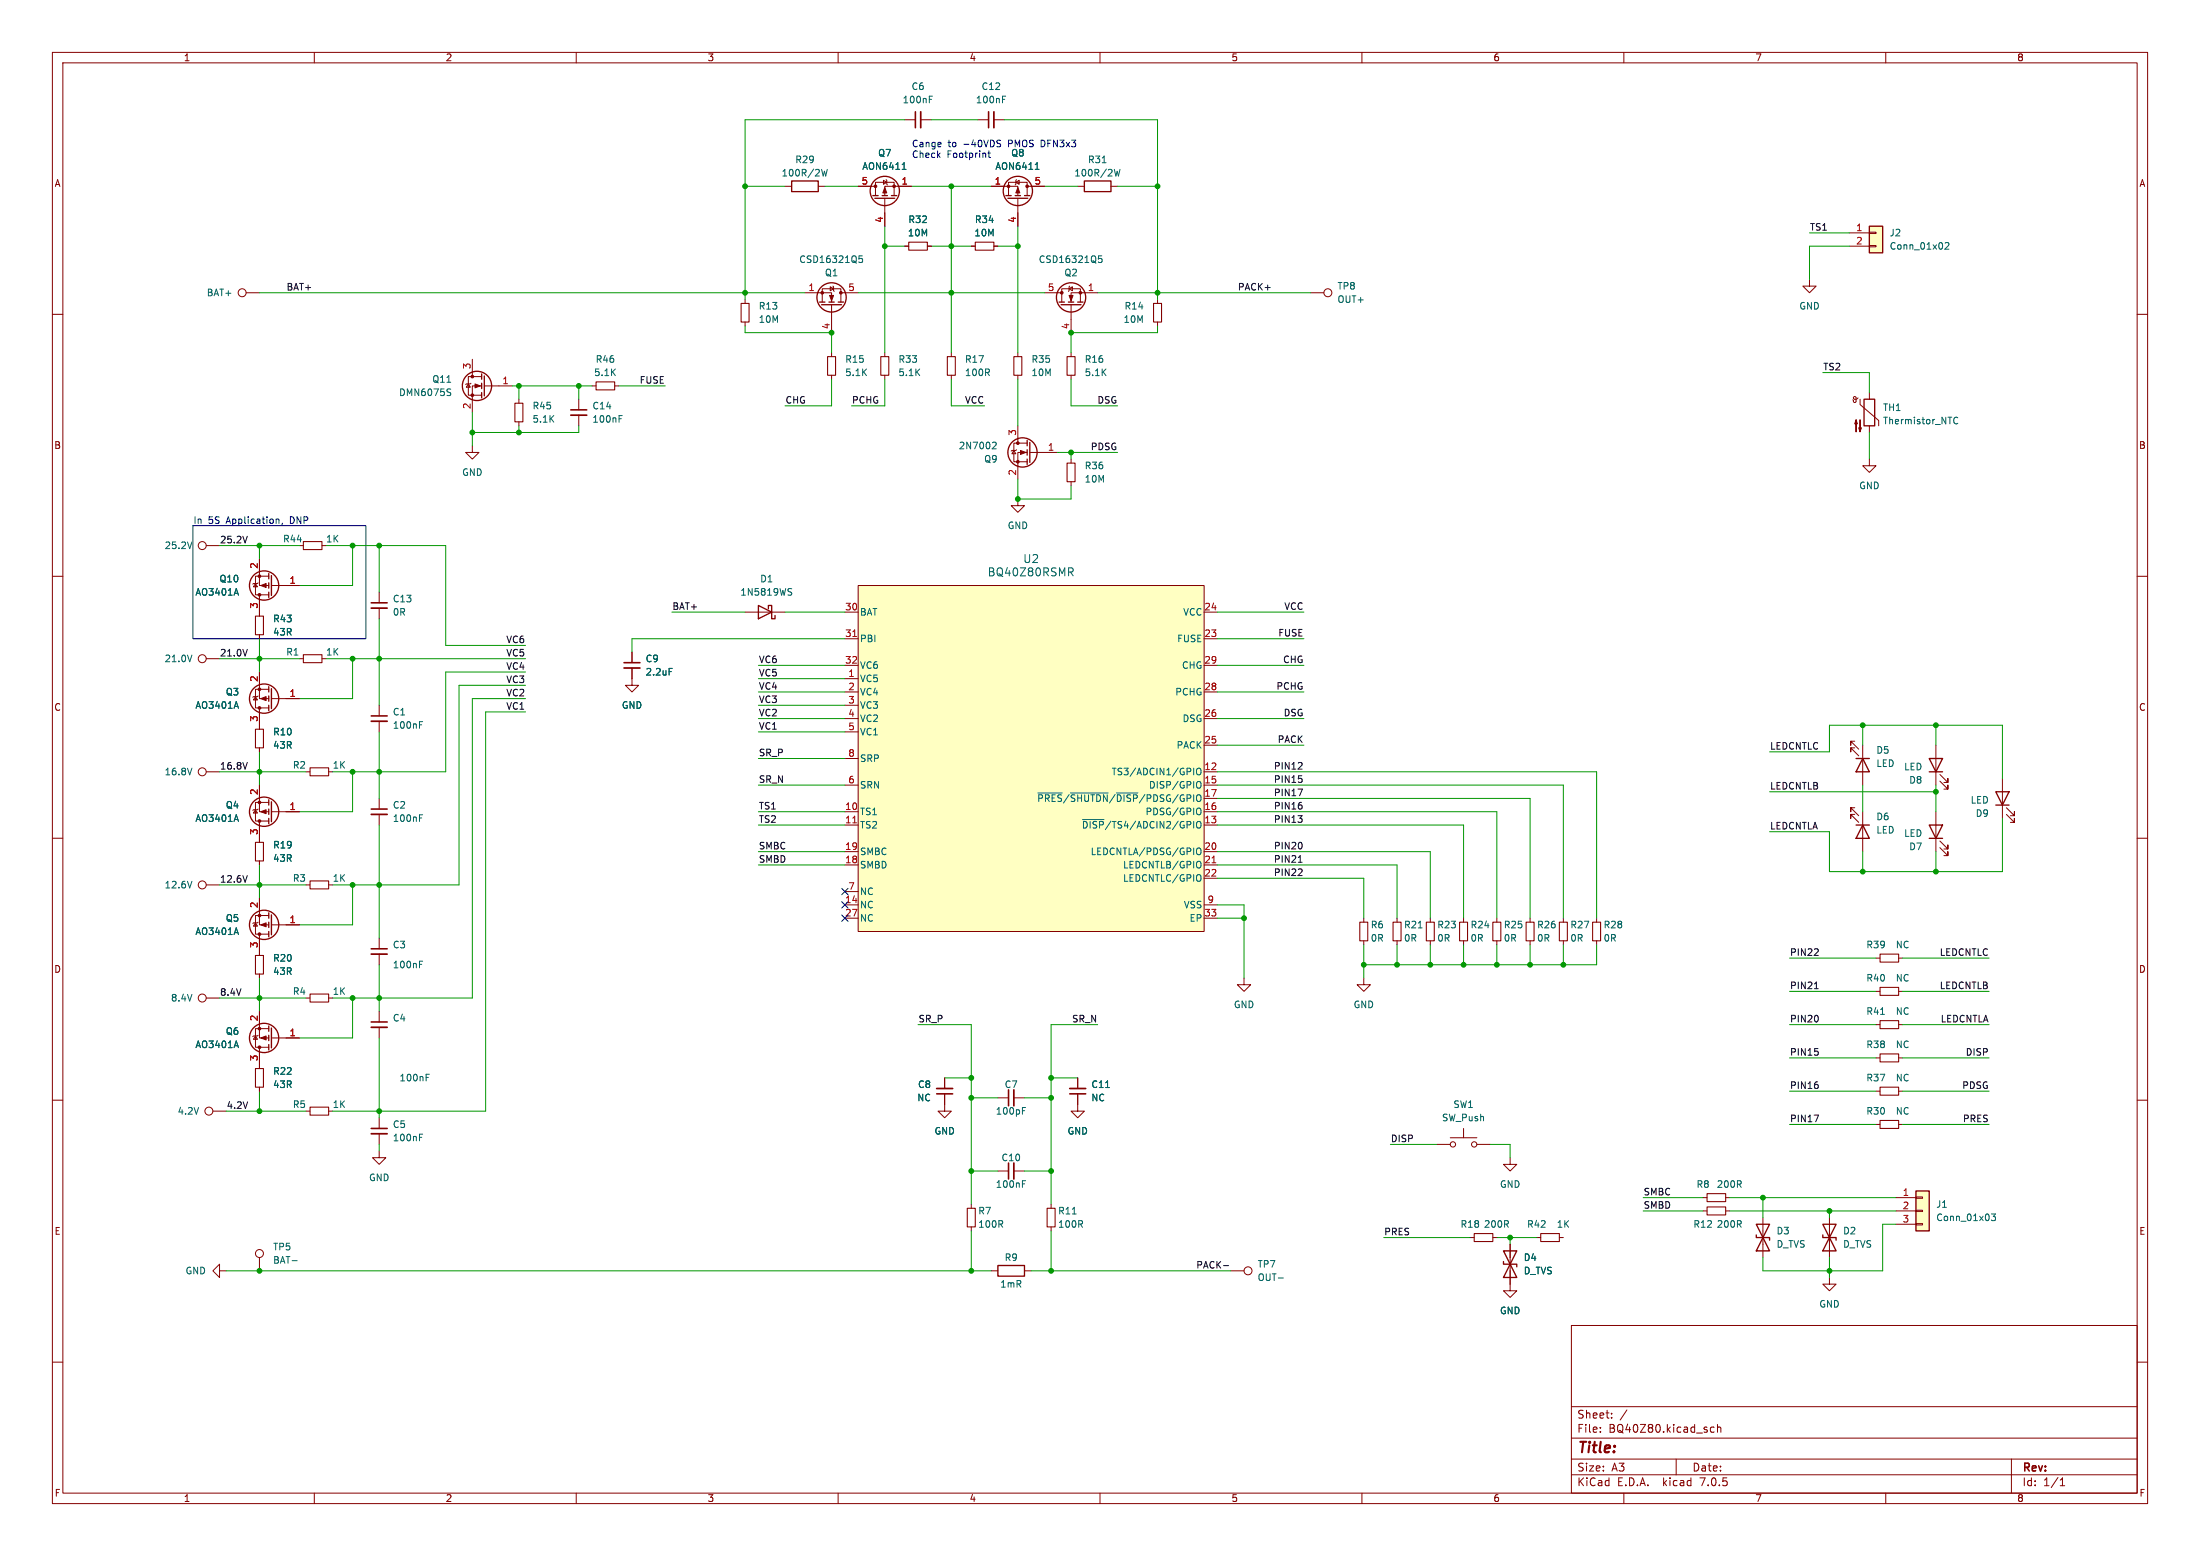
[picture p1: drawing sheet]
<svg xmlns="http://www.w3.org/2000/svg" width="420mm" height="297mm" viewBox="0 0 420 297" stroke-linecap="round" stroke-linejoin="round" font-family="sans-serif">
<g fill="none" stroke="#840000" stroke-width=".19">
<path d="M10 10h400v277h-400zM12 12h396v273h-396zM60 10v2M110 10v2M160 10v2M210 10v2M260 10v2M310 10v2M360 10v2M149.9 35.6h1.2M156.2 35.6h1.3M163.8 35.6h3.3"/>
<path d="M167.1 37.3v-2.5h3.6v2.5M168.7 34.4l.6 .4-.6 .4zM168.9 37.8v5.4M169.2 34.3l.2 1M172.7 22.9h2.1M174 35.6h-5.1v1.7M175.8 22.9h2M186.7 22.9h2M189.2 35.6h5.1v1.7M189.7 22.9h2.1M192.5 37.3v-2.5h3.6v2.5M193.9 34.8l.7-.4v.8z"/>
<path d="M194.1 34.3l-.3 1M194.3 37.8v5.4M196.1 35.6h3.3M205.7 35.6h1.3M212.1 35.6h1.3M10 60h2M47 55.9h2.5M142.2 57.2v.7M153.7 55.9h5v1.8M157 57.7v-2.6h3.5v2.6M158.5 54.7l.6 .4-.6 .4zM158.7 58.2v5.3"/>
<path d="M159 54.6l.3 1M160.5 55.9h3.3M172.7 47h.8M177 47h.8M185.4 47h.8M189.7 47h.8M199.4 55.9h3.3M202.7 57.7v-2.6h3.5v2.6M204.1 55.1l.6-.4v.8zM204.2 54.6l-.2 1M204.5 58.2v5.3M209.5 55.9h-5v1.8"/>
<path d="M221 57.2v.7M250.2 55.9h2.5M345.4 53.3v1.3h1.3l-1.3 1.3-1.2-1.3h1.2M353.1 47h3.8M353.1 44.5h3.8M356.9 46.9h1.2v.2h-1.2zM356.9 44.3h1.2v.3h-1.2zM408 60h2M89.4 73.3l.4 .6h-.8zM89.9 73.2l-1 .2M90.2 68.6v3.3M91.9 73.7h-1.7v5"/>
<path d="M91.9 71.9h-2.5v3.5h2.5M92.5 73.7h5.3M99.1 76.2v.8M110.5 76.2v2M110.5 79.2v2.1M113 73.7h.8M117.3 73.7h.8M142.2 61.5v.7M158.7 67.3v.8M158.7 71.6v.8M168.9 67.3v.8M168.9 71.6v.8"/>
<path d="M181.6 67.3v.8M181.6 71.6v.8M194.3 67.3v.8M194.3 71.6v.8M204.5 67.3v.8M204.5 71.6v.8M221 61.5v.7M354.7 75.9l-.6 .3-.2-.1v-.3l.2-.1 .2 .2v.7l-.1 .2h-.3l-.2-.5M355.1 76.2v1l3.5 3.1v1M356.9 74.9v1.3M90.2 85.1v1.3h1.2l-1.2 1.2-1.3-1.2h1.3M99.1 80.5v.8"/>
<path d="M193.5 86l.4 .6h-.7zM194.1 85.9l-1.1 .2M194.3 95.3v1.2h1.3l-1.3 1.3-1.3-1.3h1.3M194.3 81.3v3.3M196.1 86.4h-1.8v5M196.1 84.6h-2.6v3.5h2.6M196.6 86.4h5.3M204.5 87.6v.8M204.5 91.9v.8M356.9 87.6v1.3h1.2l-1.2 1.3-1.3-1.3h1.3M356.9 81.3v1.3M10 110h2"/>
<path d="M39.4 104.1h2.5M48.8 111.4l.3 .6h-.7zM49.3 111.3l-1 .2M49.5 106.7v5.1h1.8M49.5 113.5v4.1M51.3 110h-2.5v3.5h2.5M51.8 111.8h5.3M57.1 104.1h.8M61.5 104.1h.7M72.4 113v2.1M72.4 116.1v2M142.2 116.8h7.7"/>
<path d="M161.3 116.8h2.5M163.8 111.8h66.1v66h-66.1zM229.9 116.8h2.5M408 110h2M39.4 125.7h2.5M48.8 133l.3 .6h-.7zM49.3 132.8l-1 .3M49.5 128.3v5.1h1.8M49.5 121.2v.7M49.5 135.1v4.1M51.3 131.6h-2.5v3.5h2.5M51.8 133.4h5.3"/>
<path d="M57.1 125.7h.8M61.5 125.7h.7M72.4 134.6v2.1M72.4 137.7v2M120.6 127.5v3.3h1.3l-1.3 1.3-1.2-1.3h1.2M120.6 124.5v2M161.3 129.5h2.5M161.3 132.1h2.5M161.3 121.9h2.5M161.3 137.2h2.5M161.3 127h2.5M161.3 134.6h2.5"/>
<path d="M161.3 139.7h2.5M229.9 132.1h2.5M229.9 121.9h2.5M229.9 137.2h2.5M229.9 127h2.5M10 160h2M39.4 147.3h2.5M48.8 154.6l.3 .6h-.7zM49.3 154.4l-1 .3M49.5 149.9v5h1.8M49.5 142.7v.8M49.5 156.7v4.1"/>
<path d="M51.3 153.2h-2.5v3.5h2.5M51.8 154.9h5.3M58.4 147.3h.8M62.7 147.3h.8M72.4 152.4v2M72.4 155.4v2.1M161.3 154.9h2.5M161.3 157.5h2.5M161.3 149.9h2.5M161.3 144.8h2.5M229.9 147.3h2.5M229.9 154.9h2.5"/>
<path d="M229.9 157.5h2.5M229.9 142.2h2.5M229.9 149.9h2.5M354.1 154.2h-.8v.7v-.7l1.5 1.5M354.1 155.4h-.8v.8v-.8l1.5 1.6M354.1 141.5h-.8v.7v-.7l1.5 1.5M354.1 142.7h-.8v.8v-.8l1.5 1.6M355.6 142.2v7.7M355.6 154.9v7.7M369.6 142.2v7.7M369.6 154.9v7.7M370.3 149.1l1.6 1.5v-.7v.7h-.8"/>
<path d="M370.3 147.8l1.6 1.6v-.8v.8h-.8M382.3 148.6v7.6M383 155.4l1.6 1.6v-.8v.8h-.8M383 154.2l1.6 1.5v-.8v.8h-.8M408 160h2M39.4 168.9h2.5M48.8 176.1l.3 .7h-.7zM49.3 176l-1 .3M49.5 171.5v5h1.8M49.5 164.3v.8M49.5 178.3v4.1M51.3 174.8h-2.5v3.5h2.5"/>
<path d="M51.8 176.5h5.3M58.4 168.9h.8M62.7 168.9h.8M72.4 179.1v2M161.3 172.7h2.5M161.3 165.1h2.5M161.3 162.6h2.5M161.3 175.3h2.5M161.3 170.2h2.5M229.9 172.7h2.5M229.9 165.1h2.5M229.9 162.6h2.5"/>
<path d="M229.9 175.3h2.5M229.9 167.6h2.5M260.3 175.3v.7M260.3 179.6v.7M266.7 175.3v.7M266.7 179.6v.7M273 175.3v.7M273 179.6v.7M279.4 175.3v.7M279.4 179.6v.7M285.7 175.3v.7M285.7 179.6v.7"/>
<path d="M292.1 175.3v.7M292.1 179.6v.7M298.4 175.3v.7M298.4 179.6v.7M304.8 175.3v.7M304.8 179.6v.7M370.3 161.8l1.6 1.5v-.7v.7h-.8M370.3 160.5l1.6 1.6v-.8v.8h-.8M39.4 190.5h2.5M48.8 197.7l.3 .7h-.7zM49.3 197.6l-1 .3M49.5 193v5.1h1.8"/>
<path d="M49.5 185.9v.8M49.5 199.9v4.1M51.3 196.3h-2.5v3.6h2.5M51.8 198.1h5.3M58.4 190.5h.8M62.7 190.5h.8M72.4 182.1v2.1M72.4 193v2.1M72.4 196.1v2M237.5 186.7v1.3h1.3l-1.3 1.2-1.3-1.2h1.3M260.3 186.7v1.3h1.3l-1.3 1.2-1.2-1.2h1.2M358.1 195.6h.8"/>
<path d="M358.1 189.2h.8M358.1 182.9h.8M362.5 195.6h.7M362.5 189.2h.7M362.5 182.9h.7M10 210h2M40.6 212.1h2.6M49.5 207.5v.8M58.4 212.1h.8M62.7 212.1h.8M72.4 219.7v1.3h1.3l-1.3 1.2-1.3-1.2h1.3M72.4 213.4v2"/>
<path d="M72.4 216.4v2M180.3 208.8v3.3h1.3l-1.3 1.3-1.2-1.3h1.2M180.3 205.7v2.1M190.5 209.6h2M193.5 209.6h2.1M205.7 208.8v3.3h1.3l-1.3 1.3-1.2-1.3h1.2M205.7 205.7v2.1M274.3 218.4h2.6M276.9 217.2h5M279.4 215.4v1.8M281.9 218.4h2.6M358.1 201.9h.8"/>
<path d="M358.1 208.3h.8M358.1 214.6h.8M362.5 201.9h.7M362.5 208.3h.7M362.5 214.6h.7M408 210h2M185.4 229.9v.7M185.4 234.2v.7M190.5 223.5h2M193.5 223.5h2.1M200.7 229.9v.7M200.7 234.2v.7"/>
<path d="M280.7 236.2h.7M285 236.2h.7M288.3 237.5v8.9h1.3l-1.3 1.2-1.3-1.2h1.3M288.3 221v1.2h1.3l-1.3 1.3-1.3-1.3h1.3M293.4 236.2h.7M297.7 236.2h.7M325.1 231.1h.8M325.1 228.6h.8M329.4 231.1h.8M329.4 228.6h.8M336.5 232.4v7.6M349.2 232.4v7.6"/>
<path d="M361.9 231.1h3.9M361.9 228.6h3.9M361.9 233.7h3.9M365.8 233.6h1.2v.2h-1.2zM365.8 231h1.2v.3h-1.2zM365.8 228.5h1.2v.2h-1.2zM10 260h2M41.9 242.6v-1.3l-1.3 1.3 1.3 1.2v-1.2h1.3M49.5 240v2.6M189.2 242.6h1.3M195.6 242.6h1.2M234.9 242.6h2.6"/>
<path d="M300 253h108v32h-108zM349.2 243.8v1.3h1.3l-1.3 1.3-1.2-1.3h1.2M408 260h2M300 278.5h108M300 274.5h108M300 268.5h108M305.5 273.2v.2M305.5 272.5v.1M307.7 270.5v.2M307.7 269.8v.1M310.6 269.1l-1.3 1.9M320 278.5v3"/>
<path d="M327.2 272.5l-.4-.1-.3 .3 .2 .6h.5M327.9 272.5l.2-.1 .3 .1 .1 .9M327.9 271.9v1.5M384 278.5v6.5M60 285v2M110 285v2M160 285v2M210 285v2M260 285v2M300 281.5h108M310 285v2M360 285v2"/>
<path d="M393.3 283.6h.9M393.3 282.5l.4-.4v1.5"/>
<circle cx="46.2" cy="55.9" r=".76"/>
<circle cx="253.5" cy="55.9" r=".76"/>
<circle cx="38.6" cy="104.1" r=".76"/>
<circle cx="38.6" cy="125.7" r=".76"/>
<circle cx="38.6" cy="147.3" r=".76"/>
<circle cx="38.6" cy="168.9" r=".76"/>
<circle cx="38.6" cy="190.5" r=".76"/>
<circle cx="39.9" cy="212.1" r=".76"/>
<circle cx="277.4" cy="218.4" r=".51"/>
<circle cx="281.4" cy="218.4" r=".51"/>
<circle cx="49.5" cy="239.3" r=".76"/>
<circle cx="238.3" cy="242.6" r=".76"/>
</g>
<g fill="none" stroke="#840000" stroke-width=".2">
<path d="M141.5 57.9h1.5v3.6h-1.5zM173.5 46.2h3.5v1.6h-3.5zM186.2 46.2h3.5v1.6h-3.5zM220.2 57.9h1.5v3.6h-1.5zM98.3 77h1.5v3.5h-1.5zM113.8 72.9h3.5v1.5h-3.5zM158 68.1h1.5v3.5h-1.5zM168.1 68.1h1.6v3.5h-1.6zM180.8 68.1h1.6v3.5h-1.6zM193.5 68.1h1.6v3.5h-1.6zM203.7 68.1h1.5v3.5h-1.5zM203.7 88.4h1.5v3.5h-1.5z"/>
<path d="M48.8 117.6h1.5v3.6h-1.5zM57.9 103.4h3.6v1.5h-3.6zM48.8 139.2h1.5v3.5h-1.5zM57.9 125h3.6v1.5h-3.6zM59.2 146.6h3.5v1.5h-3.5zM48.8 160.8h1.5v3.5h-1.5zM59.2 168.1h3.5v1.6h-3.5zM259.6 176h1.5v3.6h-1.5zM265.9 176h1.6v3.6h-1.6zM272.3 176h1.5v3.6h-1.5zM278.6 176h1.6v3.6h-1.6zM285 176h1.5v3.6h-1.5z"/>
<path d="M291.3 176h1.6v3.6h-1.6zM297.7 176h1.5v3.6h-1.5zM304 176h1.6v3.6h-1.6zM48.8 182.4h1.5v3.5h-1.5zM59.2 189.7h3.5v1.6h-3.5zM358.9 194.8h3.6v1.5h-3.6zM358.9 188.5h3.6v1.5h-3.6zM358.9 182.1h3.6v1.5h-3.6zM48.8 204h1.5v3.5h-1.5zM59.2 211.3h3.5v1.6h-3.5zM358.9 201.2h3.6v1.5h-3.6zM358.9 207.5h3.6v1.5h-3.6z"/>
<path d="M358.9 213.9h3.6v1.5h-3.6zM184.7 230.6h1.5v3.6h-1.5zM199.9 230.6h1.5v3.6h-1.5zM281.4 235.5h3.6v1.5h-3.6zM294.1 235.5h3.6v1.5h-3.6zM325.9 230.4h3.5v1.5h-3.5zM325.9 227.8h3.5v1.6h-3.5z"/>
</g>
<g fill="none" stroke="#840000" stroke-width=".33">
<path d="M175.8 21.3v3.1M189.7 21.3v3.1M109 79.2h3M70.9 116.1h3M70.9 137.7h3M119.1 127.5h3.1M70.9 155.4h3M70.9 196.1h3M70.9 182.1h3M70.9 216.4h3M178.8 207.8h3.1M193.5 208v3.1"/>
<path d="M204.2 207.8h3.1M193.5 222v3"/>
</g>
<g fill="none" stroke="#840000" stroke-width=".3">
<path d="M174.8 21.3v3.1M188.7 21.3v3.1M109 78.2h3M70.9 115.1h3M70.9 136.7h3M119.1 126.5h3.1M70.9 154.4h3M70.9 195.1h3M70.9 181.1h3M70.9 215.4h3M178.8 208.8h3.1M192.5 208v3.1"/>
<path d="M204.2 208.8h3.1M192.5 222v3"/>
</g>
<g fill="none" stroke="#006464" stroke-width=".19">
<path d="M177.4 18.4h.6M191.4 18.4h.6M156.8 32.3l.3 1.3 .3-.9 .2 .9 .3-1.3M172.2 32.3h.8M172.5 31.2l.1-.1v1.2M197.6 32.3h.8M197.9 31.2l.1-.1v1.2M212.7 32.3l.3 1.3 .3-.9 .2 .9 .3-1.3M164 48.8h.6M164 49.4l.4-.1 .3 .3-.1 .4h-.6M209.7 48.8h.6M209.7 49.4l.5-.1 .2 .3-.1 .4h-.6"/>
<path d="M371.3 46.4l.5-.1 .3 .4-.8 .9h.8M85.6 74.8l.3 .2 .1 .3-.2 .2h-.3M85.6 74.2l.4 .1M118.2 79.3h.6M373.8 79.8l-.4-.2-.4 .3M189.6 84.4l.5 .1 .1 .3-.8 .9h.8M373 80.6l.4 .3 .4-.1M36.6 103.4l-.4 1.3M45.1 112.3l.4 1.3M150.7 112.9l.3 .2 .1 .3-.2 .2h-.3M150.7 112.3l.4 .1M204 108.4h.6l.3 .3-.2 .4-.7 .1"/>
<path d="M204.4 109.2l.5 .7M36.6 125l-.4 1.3M45.1 133.9l.4 1.3M80.1 137.7h.6M127.7 127.6h.6M36.6 146.6l-.4 1.3M45.1 155.5l.4 1.3M80.1 155.5h.6M198.1 151.4h4.7M204.4 151.4h7.1M206.7 156.4h4.1M213.1 151.4h4.1"/>
<path d="M227.9 146.6v1.3M228.5 146.8l.2-.2a.43 .43 0 0 1 .6 .5v.4a.42 .42 0 0 1-.4 .4 .42 .42 0 0 1-.5-.4zM228.7 149.2a.43 .43 0 0 1 .6 .4v.4a.43 .43 0 0 1-.6 .4M229 156.8l.1 .1a.81 .81 0 0 1-.1 1.2M229.1 154.3a.9 .9 0 0 1 0 1.2M36.6 168.2l-.4 1.3M45.1 177.1l.4 1.3M228.5 162.1l.2-.2a.43 .43 0 0 1 .6 .4v.4a.42 .42 0 0 1-.4 .5 .42 .42 0 0 1-.5-.5zM229 164.4l.1 .1a.81 .81 0 0 1-.1 1.2M229.1 167a.9 .9 0 0 1 0 1.2M45.1 198.7l.4 1.3M80.1 183.5h.6"/>
<path d="M80.1 216.5h.6M81.4 205h.6M195.2 211.4h.6M195.2 225.4h.6M380.2 231.7h.7l-.4 .5 .4 .1v.6l-.2 .1-.5-.1M55.8 240.6h.9M244 243.9h1"/>
</g>
<g fill="none" stroke="#840000" stroke-width=".25">
<path d="M151.1 34.5h5.1v2.1h-5.1zM166.6 37.3h1M167 37.8h3.8M168.4 37.3h1M170.2 37.3h1M192 37.3h1M192.4 37.8h3.8M193.8 37.3h1M195.6 37.3h1M207 34.5h5.1v2.1h-5.1zM156.5 57.7h1M156.8 58.2h3.9"/>
<path d="M158.2 57.7h1.1M160 57.7h1M202.2 57.7h1M202.6 58.2h3.8M204 57.7h1M205.7 57.7h1.1M356.9 43.2h2.5v5.1h-2.5zM91.9 71.4v1M91.9 73.2v1M91.9 74.9v1M92.5 71.8v3.8M355.9 76.2h2v5.1h-2z"/>
<path d="M196.1 84.1v1M196.1 85.9v1M196.1 87.6v1M196.6 84.5v3.8M51.3 109.5v1M51.3 111.3v1M51.3 113v1M51.8 109.9v3.8M144.8 115.6l2.5 1.2-2.5 1.3zM146.7 116.2v-.6h.6v2.5h.7v-.6M51.3 131.1v1M51.3 132.8v1.1"/>
<path d="M51.3 134.6v1M51.8 131.4v3.9M51.3 152.7v1M51.3 154.4v1M51.3 156.2v1M51.8 153v3.8M354.3 157.5h2.6M354.3 144.8h2.6M355.6 157.5l1.3 2.5h-2.6zM355.6 144.8l1.3 2.5h-2.6zM368.3 157.5h2.5l-1.2 2.5zM368.3 144.8h2.5l-1.2 2.5z"/>
<path d="M368.3 147.3h2.5M381 151.1h2.5l-1.2 2.6zM381 153.7h2.5M51.3 174.2v1.1M51.3 176v1M51.3 177.8v1M51.8 174.6v3.8M368.3 160h2.5M51.3 195.8v1.1M51.3 197.6v1M51.3 199.4v1M51.8 196.2v3.8"/>
<path d="M287 238.8h2.6l-2.6 5h2.6zM335.3 235.7v.5h2.5v.5M335.3 233.7h2.5l-2.5 5.1h2.5zM348 235.7v.5h2.5v.5M348 233.7h2.5l-2.5 5.1h2.5zM365.8 227.3h2.5v7.6h-2.5zM190.5 241.6h5.1v2h-5.1zM287 240.8v.5h2.6v.5"/>
<circle cx="168.9" cy="36.4" r="2.79"/>
<circle cx="194.3" cy="36.4" r="2.79"/>
<circle cx="158.7" cy="56.8" r="2.79"/>
<circle cx="204.5" cy="56.8" r="2.79"/>
<circle cx="91.1" cy="73.7" r="2.79"/>
<circle cx="195.2" cy="86.4" r="2.79"/>
<circle cx="50.4" cy="111.8" r="2.79"/>
<circle cx="50.4" cy="133.3" r="2.79"/>
<circle cx="50.4" cy="154.9" r="2.79"/>
<circle cx="50.4" cy="176.5" r="2.79"/>
<circle cx="50.4" cy="198.1" r="2.79"/>
</g>
<g fill="#840000" stroke="#840000" stroke-width=".19">
<path d="M90.7 73.3l1 .4-1 .3z"/>
<path d="M158.4 56.4h.7l-.4 1z"/>
<path d="M49.8 133.4l1-.4v.7z"/>
<path d="M168.9 35.8l.4 1h-.8z"/>
<path d="M49.8 111.8l1-.4v.7z"/>
<path d="M354.3 80.1l.3 .8h-.5l.2-.8v2.3z"/>
<path d="M355.1 80.1v2.3l-.3-.7h.5l-.2 .7z"/>
<path d="M49.8 176.5l1-.4v.8z"/>
<path d="M49.8 198.1l1-.4v.8z"/>
<path d="M49.8 154.9l1-.3v.7z"/>
<path d="M194.3 35.8l.4 1h-.8z"/>
<path d="M194.8 86l1 .4-1 .3z"/>
<path d="M204.1 56.4h.8l-.4 1z"/>
<circle cx="90.2" cy="75.4" r=".25"/>
<circle cx="90.2" cy="71.9" r=".25"/>
<circle cx="157" cy="55.9" r=".25"/>
<circle cx="160.5" cy="55.9" r=".25"/>
<circle cx="49.5" cy="131.6" r=".25"/>
<circle cx="49.5" cy="135.1" r=".25"/>
<circle cx="170.7" cy="35.6" r=".25"/>
<circle cx="167.1" cy="35.6" r=".25"/>
<circle cx="49.5" cy="110" r=".25"/>
<circle cx="49.5" cy="113.5" r=".25"/>
<circle cx="49.5" cy="174.8" r=".25"/>
<circle cx="49.5" cy="178.3" r=".25"/>
<circle cx="49.5" cy="196.3" r=".25"/>
<circle cx="49.5" cy="199.9" r=".25"/>
<circle cx="49.5" cy="153.2" r=".25"/>
<circle cx="49.5" cy="156.7" r=".25"/>
<circle cx="192.5" cy="35.6" r=".25"/>
<circle cx="196.1" cy="35.6" r=".25"/>
<circle cx="194.3" cy="88.1" r=".25"/>
<circle cx="194.3" cy="84.6" r=".25"/>
<circle cx="206.2" cy="55.9" r=".25"/>
<circle cx="202.7" cy="55.9" r=".25"/>
</g>
<g fill="#ffffc2" stroke="#ffffc2" stroke-width=".19">
<path d="M356.9 43.2h2.5v5.1h-2.5z"/>
<path d="M365.8 227.3h2.5v7.6h-2.5z"/>
<path d="M163.8 111.8h66.1v66h-66.1z"/>
</g>
<path d="M162.8 121.5h.7M162.8 157.1h.7M231.4 164.7h.7" fill="none" stroke="#a90000" stroke-width=".19"/>
<g fill="none" stroke="#0f0f0f" stroke-width=".19">
<path d="M47.2 102.4l-.4 1.2M47.2 123.9l-.4 1.3M47.2 145.5l-.4 1.3M47.2 167.1l-.4 1.3M247.9 164.6h.7M346.3 182.4h.8M346.4 188.7h.7M347.1 181.2v.4M347.1 194v.8M346.3 212.8h.9l-.6 1.3M347.1 200.8v.5M347.1 207.1v.5"/>
<path d="M233.6 241.6h.9"/>
</g>
<path d="M188.6 29.2h.5M188.8 28.8v1.1l.3 .2M190.5 27.4l.4 .1 .1 .3-.2 .2h-.3M190.5 26.8h.5M52.8 99.1h.4l.1 .8M53.9 99.9l-.1 .2M36.8 100.3h33v21.6h-33z" fill="none" stroke="#0000c2" stroke-width=".19"/>
<g fill="none" stroke="#009600" stroke-width=".19">
<path d="M142.2 35.6h7.7M157.5 35.6h6.3M172.7 22.9h-30.5v34.3M174 35.6h15.2M177.8 22.9h8.9M181.6 35.6v31.7M191.8 22.9h29.2v34.3M199.4 35.6h6.3M213.4 35.6h7.6M49.5 55.9h104.2M163.8 55.9h35.6M168.9 47h3.8"/>
<path d="M168.9 43.2v24.1M177.8 47h7.6M190.5 47h3.8M194.3 43.2v24.1M209.5 55.9h40.7M345.4 44.5h7.7M353.1 47h-7.7v6.3M90.2 78.7v6.4M97.8 73.7h15.2M99.1 73.7v2.5M110.5 73.7v2.5M118.1 73.7h8.9"/>
<path d="M142.2 62.2v1.3h16.5v3.8M158.7 72.4v5.1h-8.8M168.9 72.4v5.1h-6.3M181.6 72.4v5.1h6.4M194.3 72.4v8.9M204.5 72.4v5.1h8.9M221 62.2v1.3h-16.5v3.8M348 71.1h8.9v3.8M99.1 81.3v1.3M110.5 81.3v1.3h-20.3M194.3 91.4v3.9h10.2v-2.6M201.9 86.4h11.5"/>
<path d="M204.5 86.4v1.2M356.9 82.6v5M41.9 104.1h15.2M49.5 104.1v2.6M62.2 104.1h22.9v19.1h15.2M67.3 104.1v7.7h-10.2M72.4 104.1v8.9M72.4 118.1v16.5M128.3 116.8h13.9M149.9 116.8h11.4M232.4 116.8h16.5M41.9 125.7h15.2"/>
<path d="M49.5 121.9v6.4M62.2 125.7h38.1M67.3 125.7v7.7h-10.2M72.4 139.7v12.7M100.3 135.9h-7.6v76.2h-29.2M100.3 128.3h-15.2v19h-21.6M100.3 133.4h-10.1v57.1h-26.7M100.3 130.8h-12.7v38.1h-24.1M144.8 129.5h16.5M144.8 132.1h16.5M144.8 134.6h16.5M144.8 137.2h16.5"/>
<path d="M144.8 139.7h16.5M144.8 127h16.5M161.3 121.9h-40.7v2.6M232.4 132.1h16.5M232.4 137.2h16.5M232.4 127h16.5M232.4 121.9h16.5M355.6 138.4v3.8M369.6 138.4v3.8M41.9 147.3h16.5M49.5 143.5v6.4M67.3 147.3v7.6h-10.2"/>
<path d="M72.4 157.5v21.6M144.8 154.9h16.5M144.8 144.8h16.5M144.8 149.9h16.5M144.8 157.5h16.5M232.4 154.9h53.3v20.4M232.4 147.3h72.4v28M232.4 149.9h66v25.4M232.4 157.5h47v17.8M232.4 152.4h59.7v22.9M232.4 142.2h16.5M337.8 143.5h11.4v-5.1h33.1v10.2"/>
<path d="M337.8 151.1h31.8M355.6 149.9v5M369.6 149.9v5M382.3 156.2v10.2h-33.1v-7.6h-11.4M41.9 168.9h16.5M49.5 165.1v6.4M67.3 168.9v7.6h-10.2M144.8 162.6h16.5M144.8 165.1h16.5M232.4 162.6h40.6v12.7M232.4 165.1h34.3v10.2M232.4 167.6h27.9v7.7"/>
<path d="M232.4 172.7h5.1v14M232.4 175.3h5.1M355.6 162.6v3.8M369.6 162.6v3.8M41.9 190.5h16.5M49.5 186.7v6.3M67.3 190.5v7.6h-10.2M72.4 184.2v8.8M72.4 198.1v15.3M175.3 195.6h10.1v34.3M209.5 195.6h-8.8v34.3M260.3 180.3v6.4"/>
<path d="M266.7 180.3v3.9M273 180.3v3.9M279.4 180.3v3.9M285.7 180.3v3.9M292.1 180.3v3.9M298.4 180.3v3.9M304.8 180.3v3.9h-44.5M341.6 195.6h16.5M341.6 182.9h16.5M341.6 189.2h16.5M363.2 195.6h16.5M363.2 182.9h16.5"/>
<path d="M363.2 189.2h16.5M43.2 212.1h15.2M49.5 208.3v3.8M72.4 218.4v1.3M180.3 205.7h5.1M185.4 209.6h5.1M195.6 209.6h5.1M200.7 205.7h5M265.4 218.4h8.9M284.5 218.4h3.8v2.6M341.6 214.6h16.5M341.6 201.9h16.5"/>
<path d="M341.6 208.3h16.5M363.2 214.6h16.5M363.2 201.9h16.5M363.2 208.3h16.5M185.4 234.9v7.7M185.4 223.5h5.1M195.6 223.5h5.1M200.7 234.9v7.7M264.2 236.2h16.5M285.7 236.2h7.7M288.3 236.2v1.3M313.7 228.6h11.4"/>
<path d="M313.7 231.1h11.4M330.2 228.6h31.7M330.2 231.1h31.7M336.5 228.6v3.8M349.2 231.1v1.3M361.9 233.7h-2.5v8.9h-22.9v-2.6M43.2 242.6h146M196.8 242.6h38.1M349.2 240v3.8"/>
</g>
<path d="M160.7 174.7l1.2 1.2M160.7 169.6l1.2 1.2M160.7 172.1l1.2 1.2M161.9 174.7l-1.2 1.2M161.9 169.6l-1.2 1.2M161.9 172.1l-1.2 1.2" fill="none" stroke="#000084" stroke-width=".19"/>
<g fill="#009600" stroke="#009600" stroke-width=".19">
<circle cx="72.4" cy="190.5" r=".46"/>
<circle cx="67.3" cy="190.5" r=".46"/>
<circle cx="49.5" cy="242.6" r=".46"/>
<circle cx="49.5" cy="212.1" r=".46"/>
<circle cx="185.4" cy="242.6" r=".46"/>
<circle cx="72.4" cy="212.1" r=".46"/>
<circle cx="49.5" cy="190.5" r=".46"/>
<circle cx="49.5" cy="147.3" r=".46"/>
<circle cx="181.6" cy="55.9" r=".46"/>
<circle cx="194.3" cy="95.3" r=".46"/>
<circle cx="194.3" cy="47" r=".46"/>
<circle cx="158.7" cy="63.5" r=".46"/>
<circle cx="181.6" cy="35.6" r=".46"/>
<circle cx="181.6" cy="47" r=".46"/>
<circle cx="168.9" cy="47" r=".46"/>
<circle cx="142.2" cy="35.6" r=".46"/>
<circle cx="67.3" cy="147.3" r=".46"/>
<circle cx="72.4" cy="147.3" r=".46"/>
<circle cx="67.3" cy="168.9" r=".46"/>
<circle cx="72.4" cy="168.9" r=".46"/>
<circle cx="49.5" cy="168.9" r=".46"/>
<circle cx="67.3" cy="125.7" r=".46"/>
<circle cx="72.4" cy="125.7" r=".46"/>
<circle cx="49.5" cy="104.1" r=".46"/>
<circle cx="49.5" cy="125.7" r=".46"/>
<circle cx="67.3" cy="104.1" r=".46"/>
<circle cx="72.4" cy="104.1" r=".46"/>
<circle cx="142.2" cy="55.9" r=".46"/>
<circle cx="99.1" cy="73.7" r=".46"/>
<circle cx="90.2" cy="82.6" r=".46"/>
<circle cx="99.1" cy="82.6" r=".46"/>
<circle cx="110.5" cy="73.7" r=".46"/>
<circle cx="204.5" cy="63.5" r=".46"/>
<circle cx="221" cy="55.9" r=".46"/>
<circle cx="221" cy="35.6" r=".46"/>
<circle cx="204.5" cy="86.4" r=".46"/>
<circle cx="349.2" cy="242.6" r=".46"/>
<circle cx="349.2" cy="231.1" r=".46"/>
<circle cx="336.5" cy="228.6" r=".46"/>
<circle cx="185.4" cy="223.5" r=".46"/>
<circle cx="185.4" cy="209.6" r=".46"/>
<circle cx="200.7" cy="242.6" r=".46"/>
<circle cx="200.7" cy="223.5" r=".46"/>
<circle cx="200.7" cy="205.7" r=".46"/>
<circle cx="200.7" cy="209.6" r=".46"/>
<circle cx="185.4" cy="205.7" r=".46"/>
<circle cx="237.5" cy="175.3" r=".46"/>
<circle cx="292.1" cy="184.2" r=".46"/>
<circle cx="298.4" cy="184.2" r=".46"/>
<circle cx="285.7" cy="184.2" r=".46"/>
<circle cx="266.7" cy="184.2" r=".46"/>
<circle cx="260.3" cy="184.2" r=".46"/>
<circle cx="273" cy="184.2" r=".46"/>
<circle cx="279.4" cy="184.2" r=".46"/>
<circle cx="288.3" cy="236.2" r=".46"/>
<circle cx="369.6" cy="138.4" r=".46"/>
<circle cx="369.6" cy="151.1" r=".46"/>
<circle cx="355.6" cy="138.4" r=".46"/>
<circle cx="355.6" cy="166.4" r=".46"/>
<circle cx="369.6" cy="166.4" r=".46"/>
</g>
<text font-size="2.8" fill="#840000" x="301" y="277.8">Title:</text>
<g font-size="2.1" fill="#006464">
<text x="195.3" y="107.6">U2</text>
<text x="188.5" y="110.2">BQ40Z80RSMR</text>
</g>
<g font-size="2.1" fill="#840000">
<text x="301" y="273.6">File:</text>
<text x="301" y="270.9">Sheet:</text>
<text x="307" y="273.6">BQ40Z80.kicad_sch</text>
<text x="301" y="281">Size:</text>
<text x="307.6" y="281">A3</text>
<text x="323" y="281">Date:</text>
<text x="386" y="281.2">Rev:</text>
<text x="301" y="283.8">KiCad</text>
<text x="308.6" y="283.8">E.D.A.</text>
<text x="317.4" y="283.8">kicad</text>
<text x="324.5" y="283.8">7.0.5</text>
<text x="386" y="283.8">Id:</text>
<text x="390" y="283.8">1/1</text>
</g>
<g font-size="1.8" fill="#840000">
<text x="35" y="11.8">1</text>
<text x="85" y="11.8">2</text>
<text x="135" y="11.8">3</text>
<text x="185" y="11.8">4</text>
<text x="235" y="11.8">5</text>
<text x="285" y="11.8">6</text>
<text x="335" y="11.8">7</text>
<text x="385" y="11.8">8</text>
<text x="10.4" y="35.8">A</text>
<text x="408.4" y="35.8">A</text>
<text x="10.3" y="85.8">B</text>
<text x="408.3" y="85.8">B</text>
<text x="10.3" y="135.8">C</text>
<text x="408.3" y="135.8">C</text>
<text x="10.3" y="185.8">D</text>
<text x="408.3" y="185.8">D</text>
<text x="10.4" y="235.8">E</text>
<text x="408.3" y="235.8">E</text>
<text x="10.4" y="285.8">F</text>
<text x="35" y="286.8">1</text>
<text x="85" y="286.8">2</text>
<text x="135" y="286.8">3</text>
<text x="185" y="286.8">4</text>
<text x="235" y="286.8">5</text>
<text x="285" y="286.8">6</text>
<text x="335" y="286.8">7</text>
<text x="385" y="286.8">8</text>
<text x="408.4" y="285.8">F</text>
</g>
<g font-size="1.8" fill="#006464">
<text x="174" y="17.3">C6</text>
<text x="187.3" y="17.3">C12</text>
<text x="172.3" y="19.9">100nF</text>
<text x="186.2" y="19.9">100nF</text>
<text x="149.2" y="33.8">100R/2W</text>
<text x="151.8" y="31.3">R29</text>
<text x="164.6" y="32.6">AON6411</text>
<text x="167.6" y="30">Q7</text>
<text x="190" y="32.6">AON6411</text>
<text x="193" y="30">Q8</text>
<text x="205" y="33.8">100R/2W</text>
<text x="207.6" y="31.3">R31</text>
<text x="173.3" y="45.3">10M</text>
<text x="173.4" y="42.7">R32</text>
<text x="186" y="45.3">10M</text>
<text x="186.1" y="42.7">R34</text>
<text x="360.7" y="45.3">J2</text>
<text x="360.7" y="47.8">Conn_01x02</text>
<text x="152.5" y="50.4">CSD16321Q5</text>
<text x="157.4" y="52.9">Q1</text>
<text x="198.2" y="50.4">CSD16321Q5</text>
<text x="203.1" y="52.9">Q2</text>
<text x="39.4" y="56.7">BAT+</text>
<text x="144.8" y="59.2">R13</text>
<text x="214.6" y="59.2">R14</text>
<text x="255.3" y="55.4">TP8</text>
<text x="255.3" y="58">OUT+</text>
<text x="343.4" y="59.2">GND</text>
<text x="144.8" y="61.8">10M</text>
<text x="214.4" y="61.8">10M</text>
<text x="113.4" y="71.9">5.1K</text>
<text x="113.7" y="69.4">R46</text>
<text x="161.3" y="69.4">R15</text>
<text x="161.3" y="71.9">5.1K</text>
<text x="171.5" y="69.4">R33</text>
<text x="171.5" y="71.9">5.1K</text>
<text x="184.2" y="69.4">R17</text>
<text x="184.2" y="71.9">100R</text>
<text x="196.9" y="69.4">R35</text>
<text x="196.9" y="71.9">10M</text>
<text x="207" y="69.4">R16</text>
<text x="207" y="71.9">5.1K</text>
<text x="76.1" y="75.8">DMN6075S</text>
<text x="82.5" y="73.2">Q11</text>
<text x="101.6" y="78.3">R45</text>
<text x="101.6" y="80.8">5.1K</text>
<text x="113" y="78.3">C14</text>
<text x="113" y="80.8">100nF</text>
<text x="359.4" y="78.6">TH1</text>
<text x="359.4" y="81.2">Thermistor_NTC</text>
<text x="183" y="85.9">2N7002</text>
<text x="187.8" y="88.5">Q9</text>
<text x="207" y="89.7">R36</text>
<text x="88.2" y="91">GND</text>
<text x="207" y="92.3">10M</text>
<text x="354.9" y="93.5">GND</text>
<text x="192.3" y="101.2">GND</text>
<text x="31.4" y="105">25.2V</text>
<text x="54" y="103.7">R44</text>
<text x="62.2" y="103.7">1K</text>
<text x="37.2" y="113.9">AO3401A</text>
<text x="41.8" y="111.3">Q10</text>
<text x="141.3" y="113.9">1N5819WS</text>
<text x="145.1" y="111.3">D1</text>
<text x="52.1" y="118.9">R43</text>
<text x="74.9" y="115.1">C13</text>
<text x="74.9" y="117.7">0R</text>
<text x="164.1" y="117.7">BAT</text>
<text x="225.9" y="117.7">VCC</text>
<text x="52.1" y="121.5">43R</text>
<text x="54.6" y="125.3">R1</text>
<text x="62.2" y="125.3">1K</text>
<text x="164.1" y="122.7">PBI</text>
<text x="224.7" y="122.7">FUSE</text>
<text x="31.4" y="126.6">21.0V</text>
<text x="123.2" y="126.6">C9</text>
<text x="123.2" y="129.1">2.2uF</text>
<text x="164.1" y="130.4">VC5</text>
<text x="164.1" y="127.8">VC6</text>
<text x="225.6" y="127.8">CHG</text>
<text x="37.2" y="135.4">AO3401A</text>
<text x="43" y="132.9">Q3</text>
<text x="74.9" y="136.7">C1</text>
<text x="118.7" y="135.4">GND</text>
<text x="164.1" y="132.9">VC4</text>
<text x="164.1" y="135.4">VC3</text>
<text x="164.1" y="138">VC2</text>
<text x="224.3" y="132.9">PCHG</text>
<text x="225.7" y="138">DSG</text>
<text x="52.1" y="140.5">R10</text>
<text x="52.1" y="143.1">43R</text>
<text x="74.9" y="139.3">100nF</text>
<text x="164.1" y="140.5">VC1</text>
<text x="224.6" y="143.1">PACK</text>
<text x="31.4" y="148.1">16.8V</text>
<text x="55.8" y="146.9">R2</text>
<text x="63.5" y="146.9">1K</text>
<text x="164.1" y="145.6">SRP</text>
<text x="212.2" y="148.1">TS3/ADCIN1/GPIO</text>
<text x="358.1" y="144">D5</text>
<text x="358.1" y="146.6">LED</text>
<text x="363.4" y="147.2">LED</text>
<text x="364.4" y="149.7">D8</text>
<text x="43" y="154.5">Q4</text>
<text x="74.9" y="154.5">C2</text>
<text x="164.1" y="155.8">TS1</text>
<text x="164.1" y="150.7">SRN</text>
<text x="198" y="153.2">~{PRES}/~{SHUTDN}/~{DISP}/PDSG/GPIO</text>
<text x="218.7" y="155.8">PDSG/GPIO</text>
<text x="219.3" y="150.7">DISP/GPIO</text>
<text x="376.1" y="153.5">LED</text>
<text x="37.2" y="157">AO3401A</text>
<text x="74.9" y="157">100nF</text>
<text x="164.1" y="158.3">TS2</text>
<text x="206.5" y="158.3">~{DISP}/TS4/ADCIN2/GPIO</text>
<text x="358.1" y="156.7">D6</text>
<text x="358.1" y="159.3">LED</text>
<text x="363.4" y="159.9">LED</text>
<text x="377.1" y="156.1">D9</text>
<text x="52.1" y="162.1">R19</text>
<text x="52.1" y="164.7">43R</text>
<text x="164.1" y="165.9">SMBD</text>
<text x="164.1" y="163.4">SMBC</text>
<text x="208.2" y="163.4">LEDCNTLA/PDSG/GPIO</text>
<text x="214.4" y="165.9">LEDCNTLB/GPIO</text>
<text x="364.4" y="162.4">D7</text>
<text x="31.4" y="169.7">12.6V</text>
<text x="55.8" y="168.5">R3</text>
<text x="63.5" y="168.5">1K</text>
<text x="164.1" y="173.5">NC</text>
<text x="164.1" y="171">NC</text>
<text x="214.4" y="168.5">LEDCNTLC/GPIO</text>
<text x="226" y="173.5">VSS</text>
<text x="37.2" y="178.6">AO3401A</text>
<text x="43" y="176.1">Q5</text>
<text x="164.1" y="176.1">NC</text>
<text x="227.1" y="176.1">EP</text>
<text x="261.6" y="177.4">R6</text>
<text x="261.6" y="179.9">0R</text>
<text x="268" y="177.4">R21</text>
<text x="268" y="179.9">0R</text>
<text x="274.3" y="177.4">R23</text>
<text x="274.3" y="179.9">0R</text>
<text x="280.7" y="177.4">R24</text>
<text x="280.7" y="179.9">0R</text>
<text x="287" y="177.4">R25</text>
<text x="287" y="179.9">0R</text>
<text x="293.4" y="177.4">R26</text>
<text x="293.4" y="179.9">0R</text>
<text x="299.7" y="177.4">R27</text>
<text x="299.7" y="179.9">0R</text>
<text x="306.1" y="177.4">R28</text>
<text x="306.1" y="179.9">0R</text>
<text x="52.1" y="183.7">R20</text>
<text x="74.9" y="181.2">C3</text>
<text x="74.9" y="185">100nF</text>
<text x="356.2" y="181.2">R39</text>
<text x="361.9" y="181.2">NC</text>
<text x="32.6" y="191.3">8.4V</text>
<text x="52.1" y="186.2">43R</text>
<text x="55.8" y="190.1">R4</text>
<text x="63.5" y="190.1">1K</text>
<text x="356.2" y="187.5">R40</text>
<text x="361.9" y="187.5">NC</text>
<text x="43" y="197.7">Q6</text>
<text x="74.9" y="195.1">C4</text>
<text x="235.5" y="192.6">GND</text>
<text x="258.4" y="192.6">GND</text>
<text x="356.2" y="193.9">R41</text>
<text x="361.9" y="193.9">NC</text>
<text x="37.2" y="200.2">AO3401A</text>
<text x="356.2" y="200.2">R38</text>
<text x="361.9" y="200.2">NC</text>
<text x="52.1" y="205.3">R22</text>
<text x="52.1" y="207.8">43R</text>
<text x="76.2" y="206.6">100nF</text>
<text x="175.2" y="207.8">C8</text>
<text x="191.7" y="207.8">C7</text>
<text x="208.3" y="207.8">C11</text>
<text x="356.2" y="206.6">R37</text>
<text x="361.9" y="206.6">NC</text>
<text x="33.9" y="212.9">4.2V</text>
<text x="55.8" y="211.6">R5</text>
<text x="63.5" y="211.6">1K</text>
<text x="74.9" y="215.5">C5</text>
<text x="175.1" y="210.4">NC</text>
<text x="190" y="212.9">100pF</text>
<text x="208.3" y="210.4">NC</text>
<text x="275.2" y="214.2">SW_Push</text>
<text x="277.4" y="211.6">SW1</text>
<text x="356.2" y="212.9">R30</text>
<text x="361.9" y="212.9">NC</text>
<text x="74.9" y="218">100nF</text>
<text x="178.3" y="216.7">GND</text>
<text x="191.1" y="221.8">C10</text>
<text x="203.7" y="216.7">GND</text>
<text x="70.4" y="225.6">GND</text>
<text x="190" y="226.9">100nF</text>
<text x="286.3" y="226.9">GND</text>
<text x="323.8" y="226.9">R8</text>
<text x="327.7" y="226.9">200R</text>
<text x="186.7" y="232">R7</text>
<text x="201.9" y="232">R11</text>
<text x="369.6" y="230.7">J1</text>
<text x="369.6" y="233.2">Conn_01x03</text>
<text x="52.1" y="238.8">TP5</text>
<text x="186.7" y="234.5">100R</text>
<text x="201.9" y="234.5">100R</text>
<text x="278.8" y="234.5">R18</text>
<text x="283.2" y="234.5">200R</text>
<text x="291.5" y="234.5">R42</text>
<text x="297.1" y="234.5">1K</text>
<text x="323.2" y="234.5">R12</text>
<text x="327.7" y="234.5">200R</text>
<text x="339.1" y="235.8">D3</text>
<text x="339.1" y="238.3">D_TVS</text>
<text x="351.8" y="235.8">D2</text>
<text x="351.8" y="238.3">D_TVS</text>
<text x="35.4" y="243.4">GND</text>
<text x="52.1" y="241.4">BAT-</text>
<text x="190.9" y="245.9">1mR</text>
<text x="191.7" y="240.9">R9</text>
<text x="240" y="242.1">TP7</text>
<text x="240" y="244.7">OUT-</text>
<text x="290.8" y="240.9">D4</text>
<text x="290.8" y="243.4">D_TVS</text>
<text x="286.3" y="251">GND</text>
<text x="347.3" y="249.7">GND</text>
</g>
<g font-size="1.8" fill="#0000c2">
<text x="174" y="28.2">Cange</text>
<text x="180.9" y="28.2">to</text>
<text x="183.9" y="28.2">-40VDS</text>
<text x="192.5" y="28.2">PMOS DFN3x3</text>
<text x="174" y="30.2">Check</text>
<text x="180.7" y="30.2">Footprint</text>
<text x="36.8" y="100.1">In</text>
<text x="39.7" y="100.1">5S</text>
<text x="43.2" y="100.1">Application,</text>
<text x="55.4" y="100.1">DNP</text>
</g>
<g font-size="1.8" fill="#a90000">
<text x="164.4" y="35.3">5</text>
<text x="172.1" y="35.3">1</text>
<text x="189.8" y="35.3">1</text>
<text x="197.5" y="35.3">5</text>
<text x="168.7" y="42.6" transform="rotate(-90 168.7 42.6)">4</text>
<text x="194.1" y="42.6" transform="rotate(-90 194.1 42.6)">4</text>
<text x="354.3" y="44.2">1</text>
<text x="354.3" y="46.7">2</text>
<text x="154.3" y="55.6">1</text>
<text x="161.9" y="55.6">5</text>
<text x="200" y="55.6">5</text>
<text x="207.6" y="55.6">1</text>
<text x="158.5" y="62.9" transform="rotate(-90 158.5 62.9)">4</text>
<text x="204.2" y="62.9" transform="rotate(-90 204.2 62.9)">4</text>
<text x="89.9" y="70.5" transform="rotate(-90 89.9 70.5)">3</text>
<text x="95.9" y="73.4">1</text>
<text x="89.9" y="78.1" transform="rotate(-90 89.9 78.1)">2</text>
<text x="194.1" y="83.2" transform="rotate(-90 194.1 83.2)">3</text>
<text x="200" y="86.1">1</text>
<text x="194.1" y="90.8" transform="rotate(-90 194.1 90.8)">2</text>
<text x="49.3" y="108.6" transform="rotate(-90 49.3 108.6)">2</text>
<text x="55.2" y="111.5">1</text>
<text x="49.3" y="116.2" transform="rotate(-90 49.3 116.2)">3</text>
<text x="161.3" y="116.6">30</text>
<text x="229.9" y="116.6">24</text>
<text x="161.3" y="121.7">31</text>
<text x="229.9" y="121.7">23</text>
<text x="49.3" y="130.2" transform="rotate(-90 49.3 130.2)">2</text>
<text x="161.3" y="126.7">32</text>
<text x="161.9" y="129.3">1</text>
<text x="161.9" y="131.8">2</text>
<text x="229.9" y="131.8">28</text>
<text x="229.9" y="126.7">29</text>
<text x="49.3" y="137.8" transform="rotate(-90 49.3 137.8)">3</text>
<text x="55.2" y="133.1">1</text>
<text x="161.9" y="134.4">3</text>
<text x="161.9" y="136.9">4</text>
<text x="229.9" y="136.9">26</text>
<text x="161.9" y="139.4">5</text>
<text x="229.9" y="142">25</text>
<text x="161.9" y="149.6">6</text>
<text x="161.9" y="144.5">8</text>
<text x="229.9" y="147.1">12</text>
<text x="229.9" y="149.6">15</text>
<text x="49.3" y="151.8" transform="rotate(-90 49.3 151.8)">2</text>
<text x="55.2" y="154.7">1</text>
<text x="161.3" y="154.7">10</text>
<text x="229.9" y="154.7">16</text>
<text x="229.9" y="152.1">17</text>
<text x="49.3" y="159.4" transform="rotate(-90 49.3 159.4)">3</text>
<text x="161.3" y="157.2">11</text>
<text x="229.9" y="157.2">13</text>
<text x="161.3" y="164.8">18</text>
<text x="161.3" y="162.3">19</text>
<text x="229.9" y="162.3">20</text>
<text x="229.9" y="164.8">21</text>
<text x="229.9" y="167.4">22</text>
<text x="49.3" y="173.4" transform="rotate(-90 49.3 173.4)">2</text>
<text x="161.3" y="172.5">14</text>
<text x="161.9" y="169.9">7</text>
<text x="230.5" y="172.5">9</text>
<text x="55.2" y="176.3">1</text>
<text x="161.3" y="175">27</text>
<text x="229.9" y="175">33</text>
<text x="49.3" y="181" transform="rotate(-90 49.3 181)">3</text>
<text x="49.3" y="195" transform="rotate(-90 49.3 195)">2</text>
<text x="55.2" y="197.9">1</text>
<text x="49.3" y="202.6" transform="rotate(-90 49.3 202.6)">3</text>
<text x="363.2" y="228.3">1</text>
<text x="363.2" y="230.9">2</text>
<text x="363.2" y="233.4">3</text>
</g>
<g font-size="1.8" fill="#0f0f0f">
<text x="345.4" y="44.1">TS1</text>
<text x="54.6" y="55.5">BAT+</text>
<text x="236.2" y="55.5">PACK+</text>
<text x="348" y="70.8">TS2</text>
<text x="122.1" y="73.3">FUSE</text>
<text x="149.9" y="77.1">CHG</text>
<text x="162.6" y="77.1">PCHG</text>
<text x="184.2" y="77.1">VCC</text>
<text x="209.5" y="77.1">DSG</text>
<text x="208.2" y="86">PDSG</text>
<text x="41.9" y="103.8">25.2V</text>
<text x="128.3" y="116.5">BAT+</text>
<text x="245.2" y="116.5">VCC</text>
<text x="41.9" y="125.4">21.0V</text>
<text x="96.6" y="125.4">VC5</text>
<text x="96.6" y="122.8">VC6</text>
<text x="244" y="121.6">FUSE</text>
<text x="96.6" y="130.5">VC3</text>
<text x="96.6" y="127.9">VC4</text>
<text x="144.8" y="131.7">VC4</text>
<text x="144.8" y="126.7">VC6</text>
<text x="144.8" y="129.2">VC5</text>
<text x="243.7" y="131.7">PCHG</text>
<text x="244.9" y="126.7">CHG</text>
<text x="96.6" y="135.5">VC1</text>
<text x="96.6" y="133">VC2</text>
<text x="144.8" y="134.3">VC3</text>
<text x="144.8" y="136.8">VC2</text>
<text x="245" y="136.8">DSG</text>
<text x="144.8" y="139.4">VC1</text>
<text x="243.9" y="141.9">PACK</text>
<text x="337.8" y="143.2">LEDCNTLC</text>
<text x="41.9" y="147">16.8V</text>
<text x="144.8" y="144.4">SR_P</text>
<text x="144.8" y="149.5">SR_N</text>
<text x="243.2" y="147">PIN12</text>
<text x="243.2" y="149.5">PIN15</text>
<text x="144.8" y="154.6">TS1</text>
<text x="243.2" y="152.1">PIN17</text>
<text x="243.2" y="154.6">PIN16</text>
<text x="337.8" y="150.8">LEDCNTLB</text>
<text x="144.8" y="157.1">TS2</text>
<text x="243.2" y="157.1">PIN13</text>
<text x="337.8" y="158.4">LEDCNTLA</text>
<text x="144.8" y="164.8">SMBD</text>
<text x="144.8" y="162.2">SMBC</text>
<text x="243.2" y="162.2">PIN20</text>
<text x="243.2" y="164.8">PIN21</text>
<text x="243.2" y="167.3">PIN22</text>
<text x="41.9" y="168.6">12.6V</text>
<text x="341.6" y="182.5">PIN22</text>
<text x="370.3" y="182.5">LEDCNTLC</text>
<text x="41.9" y="190.2">8.4V</text>
<text x="341.6" y="188.9">PIN21</text>
<text x="370.3" y="188.9">LEDCNTLB</text>
<text x="175.3" y="195.2">SR_P</text>
<text x="204.6" y="195.2">SR_N</text>
<text x="341.6" y="195.2">PIN20</text>
<text x="370.5" y="195.2">LEDCNTLA</text>
<text x="341.6" y="201.6">PIN15</text>
<text x="375.2" y="201.6">DISP</text>
<text x="341.6" y="207.9">PIN16</text>
<text x="374.6" y="207.9">PDSG</text>
<text x="43.2" y="211.7">4.2V</text>
<text x="341.6" y="214.3">PIN17</text>
<text x="374.7" y="214.3">PRES</text>
<text x="265.4" y="218.1">DISP</text>
<text x="313.7" y="228.3">SMBC</text>
<text x="313.7" y="230.8">SMBD</text>
<text x="264.2" y="235.9">PRES</text>
<text x="228.4" y="242.2">PACK-</text>
</g>
</svg>
